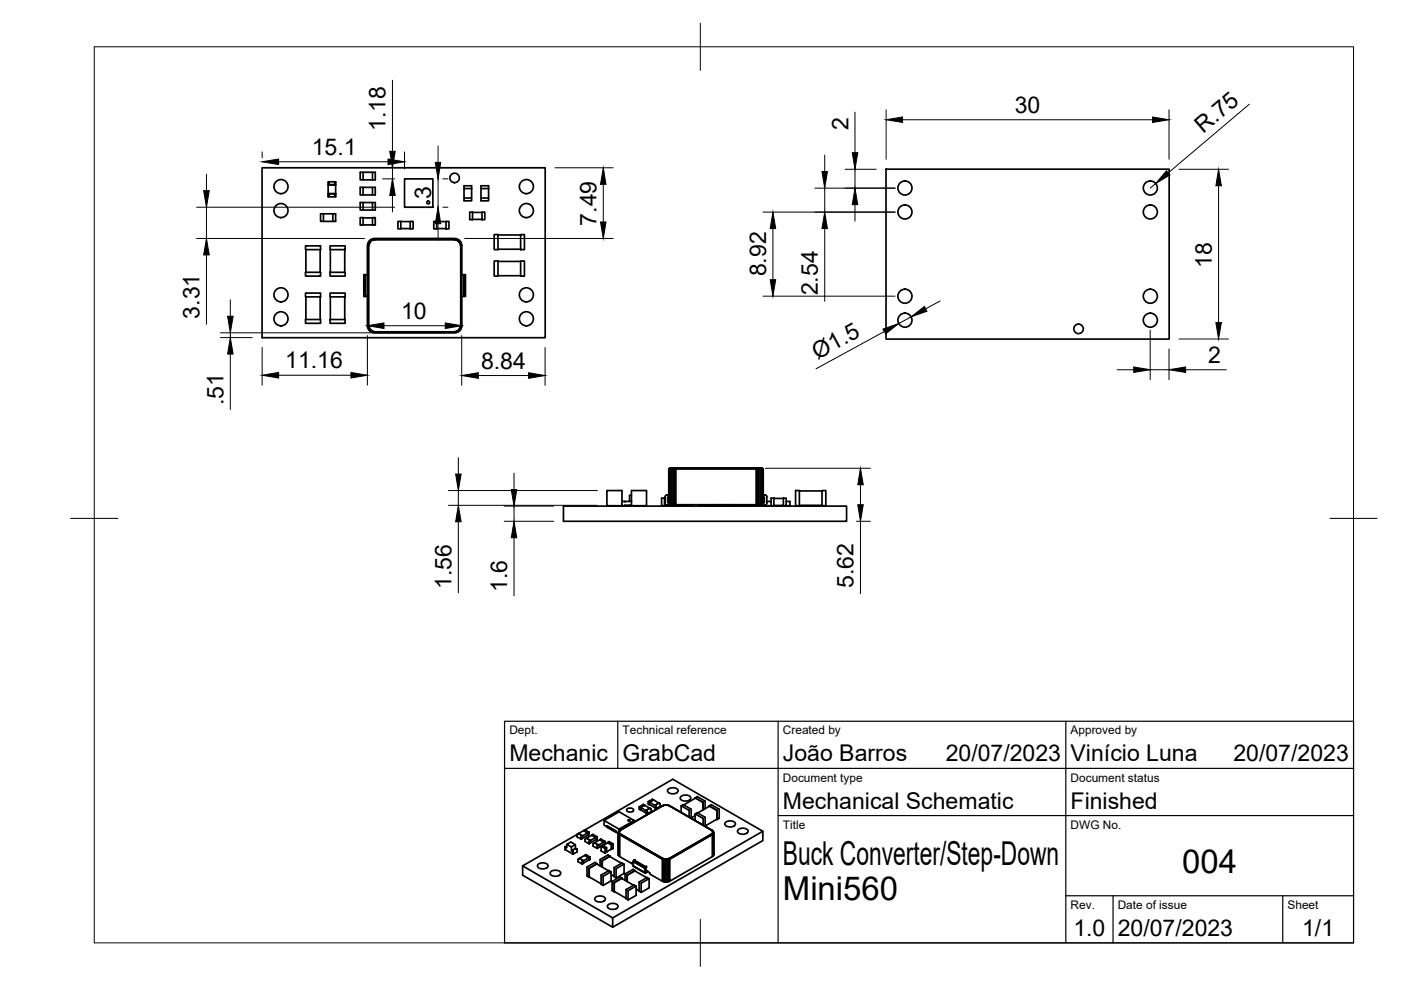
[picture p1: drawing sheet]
<svg xmlns="http://www.w3.org/2000/svg" width="297mm" height="210mm" viewBox="0 0 297 210" stroke-linecap="round" stroke-linejoin="round" font-family="sans-serif">
<!-- layer: Visible -->
<g fill="none" stroke="#000" stroke-width=".36">
<path d="M55.6 35.6h60v36h-60zM69.6 38.7v.4M71.2 39.1v1.9M71.2 39.2h-1.6v1.8M71.2 39.1l-1.6 .1M71.2 38.7v-.2h-1.6v.2h.2v.4M71.2 38.7h-.2v.4M71.2 38.7v.4M76.4 36.5h2.6v1.6h-2.6zM76.4 39.7h2.6v1.6h-2.6zM77 36.5v1.6M77 39.7v1.6"/>
<path d="M79 36.5h.6v1.6h-.6M79 39.7h.6v1.6h-.6M85.8 37.9h6v6h-6zM98.4 40v-.6h1.6v.6M98.4 40h1.6v2.6h-1.6zM102 40v-.6h1.6v.6M102 40h1.6v2.6h-1.6zM187.9 35.9h60v36h-60zM64.8 52.1h3.2v.8h-3.2zM64.9 52.9l-.1 5.6h3.2v-.8h-3.1M67.9 52.9v4.8M68 45.3h2.6v1.6h-2.6z"/>
<path d="M68.6 45.3v1.6M69.6 41.1h1.6M69.6 41.1v.6h1.6v-.1M69.8 41.1v.5h-.2M70 52.1h3.2v.8h-3.2zM70 52.9v5.6h3.2v-.8h-3.2M70.6 45.3h.6v1.6h-.6M71 41.1v.5h.2M71.2 41l-1.6 .1M71.2 41v.6M73.1 52.9v4.8M76.4 42.9h2.6v1.6h-2.6z"/>
<path d="M77 46.2v1.5M77 42.9v1.6M77 47.7h2M77.2 58.2v4.6M77.2 58.2h.2M77.5 58.2v4.6h.4M77.5 58.2h-.1v4.6h.1M77.5 58.2h.4M78.1 52.2h.1M78.1 52.2v16.7M78.1 51.9v.3M78.2 51.6l-.1 .6"/>
<path d="M78.2 51.7v.2M78.3 51.4l-.1 .3M78.3 51l1.1-.4h17a1.52 1.52 0 0 1 1.5 1.5v17a1.52 1.52 0 0 1-1.5 1.5h-17a1.52 1.52 0 0 1-1.5-1.5v-17zM78.5 51.2l-.2 .5M78.5 51.2h.1M78.5 51.2l-.1 .2M78.5 51.2l-.4 1 .1 17M78.7 51h.1M78.7 51l-.2 .2M79 42.9h.6v1.6h-.6M79 46.1h.6v1.6h-.6zM79 46.2l-2.6-.1v1.6h.6"/>
<path d="M79 50.8v.1M79 50.9l-.3 .1M79.2 50.8l-.4 .2M79.5 50.8h-.2M79.5 50.7l-.5 .2M84.4 46.9l.6 .1v1.5h-.6zM85 46.9l2 .1M85 48.5h2M87 46.9h.6v1.6h-.6zM92 46.9l.6 .1v1.5h-.6zM92.6 46.9l2 .1M92.6 48.5h2"/>
<path d="M94.6 46.9h.6v1.6h-.6zM96.3 50.8l.5 .1M96.3 50.8h-16.8M96.3 50.7l-16.8 .1M96.5 50.8l.5 .2 .6 .7M96.5 50.8h-17l-.5 .1-.5 .3M96.5 50.8l.3 .1M96.6 50.8h-.3M96.8 50.9l.5 .3M96.8 50.9l.3 .1M96.8 50.8v.1M97 51l.3 .2"/>
<path d="M97.3 51.2l.3 .4M97.3 51.2l.2 .2M97.3 51.2h.1M97.4 51.4l.2 .3M97.6 51.7l.1 17.2-.3 .8M97.6 51.7l.1 .5M97.6 51.7l.1 .2M97.6 51.6h.1M97.6 51.9l.1 .3M97.7 52.2v16.7M97.7 52.2h.1M97.9 58.2h.4v4.6"/>
<path d="M98.3 58.2h.1v4.6h.2v-4.6h-.2M98.4 42h1.6M98.6 58.2v4.6M100.2 45v1.6h-.6v-1.6h2.6M100.2 46.5h2M102 42h1.6M102.2 45h.6v1.6h-.6zM105.6 55.4v3.1h-.8v-3.2l5.6 .1M105.6 49.8v3.1h-.8v-3.2l5.6 .1M105.6 58.5h4.8M105.6 52.8h4.8M110.4 55.3h.8v3.2h-.8z"/>
<path d="M110.4 49.7h.8v3.2h-.8zM64.8 62.1h3.2v.8h-3.2zM64.9 62.9l-.1 5.7h3.2v-.9h-3.1M67.9 62.9v4.8M70 62.1h3.2v.8h-3.2zM70 62.9v5.7h3.2v-.9h-3.2M73.1 62.9v4.8M77.2 62.8v-4.6v4.6h.2M78.1 68.9h.1M78.1 68.9v.3M78.1 68.9l.1 .3M78.1 69.2l.3 .5"/>
<path d="M78.1 69.2l.2 .3M78.2 69.2l.3 .7 .5 .3M78.2 69.5l.1 .2M78.3 69.8l.5 .3M78.3 69.7l.2 .2M78.5 70l.5 .2M78.7 70.2l.3 .1M79 70.3h.1M79 70.3h.3M79 70.3l.2 .1M79 70.2l.5 .2M79.2 70.4h.3"/>
<path d="M79.5 70.4h.1M79.5 70.4h16.8M96.3 70.4h-16.8M96.3 70.4h.1M96.5 70.3l-.2 .1M96.6 70.4h-.3M96.6 70.4l.5-.2 .4-.4 .2-.9v-16.7a1.48 1.48 0 0 0-1.4-1.5h-16.8a1.48 1.48 0 0 0-1.4 1.5v16.7a1.48 1.48 0 0 0 1.4 1.5h16.8M96.8 70.2l-.5 .2M96.8 70.3l-.2 .1M97 70.1l-.2 .2M97.3 69.9l-.5 .4M97.4 69.7l-.6 .5-.5 .2h-16.8"/>
<path d="M97.4 69.7l-.3 .5M97.5 69.7l-.2 .3M97.6 69.5l-.1 .2M97.6 69.5h.1M97.6 69.2l-.1 .6M97.7 69.2l-.1 .3M97.7 68.9v.3M97.7 68.9h.1M97.9 62.8h.5M142 99.3v.1M142 99.3l-.2 .1M142 99.3l.1 .1"/>
<path d="M142 99.3h.1M142 99.3h.9M142 99.4h-.1v7.6h.1M142.1 99.3h-.1M142.1 99.3l.1 .1M142.1 99.3h.1M142.2 99.3h-.2M142.2 99.3l.2 .1M142.2 99.3h.1M142.2 99.4h.3v7.6h.2M142.2 99.3h-.1M142.3 99.3h-.3"/>
<path d="M142.4 99.3l.2 .1M142.4 99.3h.1M142.5 99.3h-.3M142.5 99.4h.2v7.6h.3M142.6 99.3l.3 .1M142.6 99.3h.1M142.7 99.3h-.5M142.7 99.4h.3M142.9 99.3l.3 .1M142.9 99.3h-.3M142.9 99.3h.1M142.9 99.3h.3"/>
<path d="M142.9 99.3h.5M142.9 99.3h-.5M143.2 99.3h.1M143.3 99.4h-.3v7.6h.3M143.4 99.3h17.9M143.4 99.3l16.8 .1M143.4 99.3h-.2M143.4 99.3v.1M160.2 99.3h-17M160.2 99.3h-16.8M160.2 99.3h.1M160.3 99.4h-17v7.6h17"/>
<path d="M160.4 99.3h-.2M160.5 99.3h-.3M160.5 99.3l.2 .1M160.5 99.3v.1M160.6 99.4h.3v7.6h.2M160.7 99.3h-.3M160.7 99.3h-.2M160.7 99.3l.3 .1M160.7 99.3h.1M160.9 99.4h.2v7.6h.3M161 99.3h-.3M161 99.3l.2 .1"/>
<path d="M161 99.3h.1M161.2 99.3h-.2M161.2 99.3l.2 .1h-.3M161.2 99.3h.1M161.3 99.3h.3M161.3 99.3h-.1M161.4 99.3l.3 .1 .1 7.6M161.4 99.3h.1M161.5 99.3h-.3M161.5 99.3h-.1M161.5 99.3h.1M161.6 99.3v.1"/>
<path d="M161.6 99.3h.1M161.7 99.4h.1M161.8 99.4v7.6zM119.5 107.3h60v3.2h-60zM128.8 107.2h3M131.9 107.1l.1 .1M131.9 107.1l-.1-3.1h-3v3.2M131.9 107.1l-.1 .1M132 107.2h.4M132 106.3h.4M132 106.3l-.1 .1M132.4 106.3h1.5"/>
<path d="M133.5 107.1l3.5 .1M133.5 106.2v.1M133.9 107.1l.1 .1M133.9 107.1l-1.5 .1M133.9 105h-.4v1.2h.4M137 104h-3.1v3.1M137 104v3.2M140.9 105.7v1.5h-.6v-1.6l.7 .1M140.9 107.2h2M141.6 105.7h.2M141.8 104.9l-.5 .1-.3 .3v1.4l.3 .4 5.5-.1M141.8 105.4h-.2v1.2h.2"/>
<path d="M141.8 107v-7.6l.1 7.6M142.2 107h-.2v-7.6h.2v7.6h.3M142.9 107.1v.1h.6v-.1M148.3 107v.2h.6M148.9 107v.2h2M149.7 107.2h.6M150.3 107.2h.2M150.9 107v.2h.6v-.2M151.5 107.1l.2-.1v.2h.4v-.2v.1h.4v-.1v.2h.4v-.2v.1h.4v-.1v.2M151.5 107.2h.2M152.1 107.2h.4M152.9 107.2h.4"/>
<path d="M153.3 107.2h.4v-.2v.1h.4v-.1v.2M154.9 107.1h.2M155.7 107.1l-.6 .1M155.7 107.1h-1.2v-.1v.2h-.8M155.7 107v.1M155.9 107v.2h.6M156.5 107v.2h2M158.5 107.1v.1h.6v-.1M160.6 107h-.3v-7.6h.3v7.6h.3M161.6 107h-.2v-7.6h.2v7.6h.1M161.8 104.9l.5 .1 .3 .3v1.4l-.3 .4-5.5-.1M161.8 105.4h.3v1.2h-.3"/>
<path d="M162.3 107.1v.1h1.2M162.6 106.3h.9M164.1 105.7v1.5h-.6M164.1 107.2h2M165.9 107.2h.2M166.1 105.6h.6v1.6h-.6zM166.1 105.7l-2.6-.1v1.6M166.7 106.3h.8v.9h-.8M169.5 104.1v3.1h-.8v-3.2l5.6 .1M169.5 107.1h4.8M174.3 104h.8v3.2h-.8zM119.9 179.6h.2h-.3l.1 .6"/>
<path d="M119.9 179.6h.1M120 179.5v.1M120.1 179.4l-.3 .1M120.2 179l-.1 .8-.2-.2M121.1 179.6l-.9-.6 .8-.5 1 .6v.8M121.9 179.9l-.6 .4M121.9 179.9h.1M122 179.9l.4 .2M122 179.1l-.9 .5 .1 .8M122 179.9h.1M122 179.9l.2 .1M122.3 177v.4"/>
<path d="M122.4 177.4h.1M122.4 177.4l.9 .5 .2-.2M122.6 176.8l-11.8 6.8v2l19.1 11v-2l-19.1-11M122.7 176.7l.8 .5M122.7 176.7h-.1M123.2 177.5v.4M123.2 177.9h.1M123.3 177.4l-.1 .1M123.5 177.2l-.2 .2M123.5 177.2v.1M123.8 176.1h.1M124 176l-.2 .1"/>
<path d="M124 177.9v.5M124 175.9h.1M124.1 178.4l.8 .5v-.5M124.1 178.4h.1M124.1 177.9h.1M124.3 177.7l-.2 .2M124.4 177.7h-.1M124.5 177.1h.1M124.6 176.6l-.9-.5-1 .6 .8 .5M124.6 176.6l-1.1 .7M124.6 177.1l-1.1 .6M124.6 176.6v.1"/>
<path d="M124.8 176.4l-.2 .2M124.9 176.4v.1M124.9 176.4l-.9-.4 18.6-10.8 19.1 11v2l-31.8 18.4M124.9 176.5v.4M124.9 176.9l-.3 .2M124.9 178.9h.1M125 178.3l-.1 .1M125.2 178.2l-.3 .1M125.7 176.9l-.2 .1M125.7 176.9l.9 .5M125.7 176.9h.1M125.8 179.4l.8 .5"/>
<path d="M125.8 178.9v.5M125.8 179.4h.1M125.8 178.8v.1M126 178.7l-.2 .1M126 178.7l.9 .5M126.1 178.7h-.1M126.3 178.1h.1M126.3 177.6l-.9-.5-1 .6M126.3 178.1l-1.4 .8M126.3 177.6l-1.1 .6-.8-.5M126.3 177.5v.1M126.5 177.4l-.2 .2"/>
<path d="M126.6 177.4h.1M126.6 177.5v.4l-.3 .2M126.6 179.4v.4M126.6 179.8v.1M126.7 179.3l-.1 .1M126.9 179.2l-.3 .1M126.9 179.2h.1M126.9 179.7l-.3 .2M127.4 177.9l-.2 .1M127.4 177.9l.9 .5M127.4 177.9h.1M127.4 179.5v.9"/>
<path d="M128 178.6l-.9-.5-1 .6M128 178.6l-1.1 .6M128 179.1l-1.1 .6M128 179v.1M128 178.5v.1M128.1 174l3.2-1.9 3.2 1.9-3.2 1.8zM128.1 174v1l.6 .3v-.2l.2 .2M128.2 178.4l-.2 .1M128.3 178.4h.1M128.3 178.4v.5M128.3 178.8l-.3 .3M128.8 178.7h.1"/>
<path d="M128.9 175.3l.1 .2M128.9 175.3l-.2-.2v.3l.2 .1M128.9 175.3v.2h.4M129.1 178.4l-.3 .3 .8 .4M129.1 178.4h.1M129.2 178.4l.8 .6M129.3 175.5l.1 .2M129.3 175.5l-.2-.1v.2l.2 .1M129.3 175.5v.2l.3 .1v-.2l.2 .1M129.6 179.1h.1M129.7 179.2l-.8-.5-1.1 .6M129.7 180h-.1"/>
<path d="M129.7 179.1v1M129.8 175.7v.3M129.8 175.7l-.2-.1v.3l.2 .1M129.8 175.7v.3l.2 .1v-.2M130 175.9v.2l.2 .1M130 179v.9M130 179.9l-.3 .2M130 175.9l.2 .1M130 179.9h.1M130.2 176v.2M130.2 176l.2 .3v-.2M130.4 176.1v.3l.2 .1"/>
<path d="M130.4 176.1l.2 .1M130.6 176.2l.1 .3M130.6 176.2v.2l.5 .3M131.1 176.5v4.9M131.1 176.6l.2 4.9-.2-4.7M131.2 176.5l.1 .1M131.2 176.4l.1 .2M131.2 176.4v.1M131.3 176.9l.1 .1v4.6l-.1-.1M131.3 176.4v.2l.3 .4 8.8 5.1a1.71 1.71 0 0 0 1.6-.1M131.3 176.6v.2M131.3 176.3v.1"/>
<path d="M131.3 176.4v.1M131.3 176.6v.1M131.3 175.8v.3M131.3 176.4l.3 .5 9 5.1M131.3 176.6l.1 .1M131.3 176.7l.1 .2M131.3 176.2v.1M131.3 176.7l.1 .1M131.3 176.7h.1M131.3 176.7l.2 .1M131.4 177l9 5.2v4.6l-2.6-1.5v-.3l-.7-.3h-.1v-.7h.1M131.4 176.8l.2 .2"/>
<path d="M131.4 176.1l-.1 .1M131.4 176.8l9.1 5.2M131.4 176.8h.1M131.4 176.8l.2 .1M131.5 176.1l.1-.1-.2 .2M131.6 176.9l8.8 5.2M131.6 176.9l8.8 5.1M131.6 176.9h.1M133.1 171.4l.5-.1a.58 .58 0 0 1 .7 .6l-.7 .3a.58 .58 0 0 1-.7-.6zM133.2 174h.4M133.2 173.9l.4 .1-.2 .1-.2-.1zM134.5 174v.3"/>
<path d="M135.8 171.7l1.4 .8M135.9 171.7l-.3-.1-.1-.5 1.7 1M135.9 171.7l-.1 .1M136.7 170.7l-.3-.1-.8 .5M136.7 170.7h.1M136.7 170.7l1.1 .7M136.7 170.7l-.9 .5M137.2 172.1v.4M137.2 172.5h.1M137.4 170l.1 .5 .3 .1M137.5 170l1.3 .8M137.5 170h-.1"/>
<path d="M137.8 170.6l1.3 .8M137.8 171.3l.2 .2M137.8 171.4l-.9 .4M137.8 170.6v.1M138 171.5l.1 .5M138.1 172.1l-.9 .4M138.1 172h.1M138.6 169.6l-.3-.1-.8 .5M138.6 169.6l1.1 .6-.9 .6M138.6 169.6l-.8 .5M138.9 170.8l.2 .1v.5M138.9 170.7l-.1 .1"/>
<path d="M139.7 170.2l-.9 .5M139.7 170.2v.1M139.7 170.3l.2 .1M139.9 170.4l.1 .1M140 170.5v.4M140 171l-.9 .4M140 170.9h.1M140.6 170.8l-9 5.2M140.6 170.8l-9 5.2-.3 .4M141.2 170.7h.4M141.2 170.7l-.6 .1M141.6 167.4a1.42 1.42 0 0 1 2.2 .3 1.32 1.32 0 0 1-2.3 0z"/>
<path d="M141.6 170.7l-1 .1M141.6 170.7l9.2 5.3 .3 .3M141.6 170.7l.2 .1M141.8 170.8l.2 .1M142 170.9l8.9 5.1 .3 .3M144.3 169a1.42 1.42 0 0 1 2.2 .2 1.32 1.32 0 0 1-2.3 0zM144.4 170.9v1.3M144.5 170.9l1.6 .9v1.4M144.5 170.9h-.1M144.8 170.6l-.4 .3M144.9 170.6h.1M144.9 170.6l1.6 .9"/>
<path d="M146.5 171.6v1.9l.9-.6M147.4 172.6v1.3M147.4 172.6l1.6 .9M147.4 172.6h.1M147.4 169.1v.2M147.4 169.2l-2.5 1.5M147.5 169.2h.1M147.5 169.2l1.5 1M147.8 172.3l-.4 .3M147.8 172.3h.1M147.8 168.9h.1M147.8 172.3l1.7 1v1.9"/>
<path d="M149 170.2v1.5M149 173.5l.1 1.4M149.5 169.9v1.6M149.5 169.9l-1.7-1-.4 .3 1.7 .9v1.6M150.3 170.9v.1M150.4 170.9l1.7 .9v1.9M150.4 170.9h.1M150.4 170.9l-2.5 1.5M150.4 170.9l1.6 .9M150.8 170.6l-.4 .3M150.8 170.6h.1M150.8 176.9l-9 5.2 9.1-5.2"/>
<path d="M150.8 176l.3 .3M150.8 170.6l1.6 .9M150.9 177l-8.9 5M151 176.8l-.1 .1M151 177l-9 5.2v4.6l9-5.2M151 176.7v.1M151.1 176.7l-.2 .2M151.1 176.8l-.1 .1M151.1 176.7h.1M151.1 176.3l-.1 .5-9 5.2M151.1 176.5v.2M151.1 176.3l.1 .1"/>
<path d="M151.1 176.6v.1M151.1 176.4v.2M151.2 176.6v-.1l-.3 .5-8.9 5.1M151.2 176.6l-.1 .1M151.2 176.4v.2M151.2 176.4v.1M151.2 176.3v.1M151.2 176.9l.1-.1v4.6v-.1M151.3 176.8v-.2v4.7v-4.8l-.1-.4-9.2-5.2a1.75 1.75 0 0 0-1.6 0l-9.1 5.2-.2 .4v4.8M151.3 176.5v.1M151.9 173.7l.1 .1M152 171.8v1.9l-2.5 1.4"/>
<path d="M152.1 173.7h-.1M152.5 171.6v1.9M152.5 173.5l-.5 .3M152.5 173.5h.1M153.8 174.4a1.42 1.42 0 0 1 2.1 .3 1.32 1.32 0 0 1-2.2 0zM156.4 176a1.42 1.42 0 0 1 2.2 .2 1.32 1.32 0 0 1-2.2 0zM161.7 176.2l-31.8 18.4M114 183.3a1.42 1.42 0 0 1 2.2 .3 1.32 1.32 0 0 1-2.3 0zM116.7 184.9a1.42 1.42 0 0 1 2.2 .2 1.32 1.32 0 0 1-2.3 0zM119.9 180.2h.1M119.9 180.2l1.6 .9M121.2 180.4l.2 .1"/>
<path d="M121.3 180.3l-.1 .1M121.3 180.3l.2 .1M121.3 180.3l.2 .1-.1 .1M121.4 180.5l.1 .1M121.5 180.6v.5M121.5 181.1h.1M122.3 180.1v.5M122.4 180.6l-.9 .5M122.6 182.7l.8 .5M122.6 182.1v.6M122.8 182l-.2 .2M122.9 182l.8 .5"/>
<path d="M122.9 182h-.1M123.4 182.7v.5M123.4 183.2h.1M123.5 182.6l-.1 .1M123.7 183.1l-.2 .1M123.7 182.5l-.2 .1M123.7 182.5h.1M124 181.3v.1M124.2 181.2l-.2 .1M124.2 181.2l.9 .5v.5l-.3 .2M124.3 181.2h-.1M124.5 185.8l.4 .2"/>
<path d="M124.5 183.8v1.9M124.8 182.4h.1M124.8 181.9l-.9-.5-1 .6M124.8 182.4l-1.1 .6M124.8 181.9l-1.1 .6M124.9 181.8l-.1 .1M124.9 184.1v1.9M124.9 185.9h.1M125 186h-.1M125.1 181.7l-.3 .1M126.1 182.9l-1.6 .9M126.2 182.9l.4 .2"/>
<path d="M126.2 182.9h-.1M126.2 190.4a1.42 1.42 0 0 1 2.2 .2 1.32 1.32 0 0 1-2.3 0zM126.5 183.2l-1.5 .9-.1 1.8 2.5 1.5M126.5 183.2l2.5 1.4M126.6 183.2h-.1M126.6 183.1l-1.7 1M126.6 183.1h.1M126.6 183.1v.1M127.2 182.3v1.3M127.4 180.3l.8 .6M127.4 185.6v1.9l.5 .2M127.5 187.4v.1"/>
<path d="M127.7 182.5v1.3M127.7 182.6v1.3M127.9 185.8v1.9M127.9 187.7h.1M128.3 180.9h.1M128.6 180.7l-.3 .2M128.6 180.7v-1l-.8-.5-.4 .2 .9 .5v1M128.6 180.7h.1M128.9 191.9a1.42 1.42 0 0 1 2.1 .3 1.32 1.32 0 0 1-2.2 0zM128.9 181.3l-1.7 1M128.9 181.3l.4 .2M128.9 181.3h.1"/>
<path d="M129.1 184.6l-1.6 1M129.1 184.6l.4 .2M129.1 184.6h.1M129.3 181.6l-1.6 .9M129.3 181.6l2.5 1.4M129.3 181.6h.1M129.3 181.5l-1.6 1M129.3 181.5l.1 .1M129.5 184.8l-1.6 1M129.5 184.8l.1 .1M129.6 184.9v1.9l-1.7 .9M129.6 185.4l.6 .4"/>
<path d="M129.6 180v.1M129.6 180l-1 .6M129.7 180l-.1 .1M129.8 186.9v1.9M129.8 188.8h.1M129.8 188.8l.4 .3M129.8 186.9h.1M130.2 184v1.9M130.2 187.2v1.9M130.2 189v.1M130.2 189.1l2.5 1.4M130.3 187.1v1.9"/>
<path d="M130.6 184.2v1.9M130.6 186.1h.1M130.7 184.2h-.1M131.4 181.6l2.6 1.5v-.2l.3 .1-.3 .1M131.4 185.9l-1.6 1M131.5 185.9h-.1M131.5 185.9l.4 .3M131.8 186.3l-1.5 .8M131.8 186.2h.1M131.8 183l-1.6 1M131.8 186.2l-1.6 1M131.8 186.3l2.5 1.4"/>
<path d="M131.9 186.2h.1M131.9 183h.1M131.9 183l.4 .2v2M131.9 186.2v.1M132.3 185.2l-1.7 .9-.4-.3M132.3 183.2l-1.6 1M132.5 185.3v1.4M132.7 188.7v1.8M132.8 190.5l.4 .3M132.9 185.6v1.3M133 185.5v1.4M133.2 188.8v2"/>
<path d="M134.2 184.4l-1.7 .9M134.2 184.3l.4 .3M134.2 184.3h.1M134.3 182.7l2.4 1.4v.9l-2.4-1.4zM134.3 183.6v.1M134.3 182.6v.1M134.4 182.4l-.1 .1M134.4 187.7l-1.6 .9M134.4 187.7l.5 .2M134.4 187.6h.1M134.5 182.4l2.4 1.4 .2-.1M134.5 182.4l2.4 1.4"/>
<path d="M134.6 184.7l-1.6 .8M134.6 184.7l2.5 1.4M134.6 184.7h.1M134.6 184.6l-1.6 1M134.6 184.6l.1 .1M134.7 182.2l-.2 .2M134.8 187.9l-1.6 .9M134.8 187.9h.1M134.9 187.9v1.9l-1.7 1M134.9 188.5l.6 .3M135.6 187l-.1 1.9 .4 .3 1.7-.9M135.9 187.3l.1 1.9"/>
<path d="M136 187.2l-.1 .1M136.7 185l-2.4-1.3 2.4 1.4M136.7 184v.1M136.8 183.8l-2.5-1.3v.1l2.5 1.3M137.2 186.1l-1.6 .9M137.2 186l.4 .3M137.2 186.1h.1M137.4 184.8l-.6 .3M137.6 186.3l-1.6 .9M137.6 186.3h.1M137.6 186.3v1.9M137.6 188.2h.1"/>
<path d="M140.4 182.2l.2 .1v4.6l.2 .1M140.4 182l.2 .2M140.4 186.8l.2 .1M140.4 182h.2M140.4 182l.2 .1M140.4 182h.1M140.6 182.3h.2M140.6 182.1h.2M140.6 182l1 .1M140.8 182.2l.2 .1M140.8 182.2h.2M140.8 182.2h.1"/>
<path d="M140.8 182.1h-.2l.2 .1M140.8 182.1l.2 .1M141 182.3h-.2v4.7h.2M141 182.2l.2 .1M141.2 182.4l.2-.1v4.7h.2M141.2 182.2l.2 .1M141.2 182.2h-.2M141.4 182.2h.2M141.4 182.2h-.2M141.4 182.3h.2v4.7l.2-.1M141.4 187h-.2v-4.6l-.2-.1v4.7h.2M141.6 182.1l-.2 .1"/>
<path d="M141.6 182.2h.1M141.8 182v.1M141.8 182.2h-.2M141.8 182.1l-.2 .1M141.8 182.3h-.2M142 182l-.4 .1M142 182l-.2 .1M142 182.2l-.2 .1v4.6l.2-.1M151.3 181.4l-.1 .1v-4.6l-.2 .1v4.6l.2-.1"/>
<circle cx="59.6" cy="39.6" r="1.49"/>
<circle cx="96.4" cy="37.7" r="1.01"/>
<circle cx="111.6" cy="39.6" r="1.49"/>
<circle cx="191.9" cy="39.9" r="1.49"/>
<circle cx="243.9" cy="39.9" r="1.49"/>
<circle cx="59.6" cy="44.6" r="1.49"/>
<circle cx="90.8" cy="42.9" r=".31"/>
<circle cx="111.6" cy="44.6" r="1.49"/>
<circle cx="191.9" cy="44.9" r="1.49"/>
<circle cx="243.9" cy="44.9" r="1.49"/>
<circle cx="59.6" cy="67.6" r="1.49"/>
<circle cx="59.6" cy="62.5" r="1.49"/>
<circle cx="111.6" cy="62.5" r="1.49"/>
<circle cx="111.6" cy="67.6" r="1.49"/>
<circle cx="191.9" cy="62.8" r="1.49"/>
<circle cx="191.9" cy="67.9" r="1.49"/>
<circle cx="228.7" cy="69.7" r="1.01"/>
<circle cx="243.9" cy="62.8" r="1.49"/>
<circle cx="243.9" cy="67.9" r="1.49"/>
</g>
<g fill="#000">
<circle cx="78.1" cy="51.9" r=".18"/>
<circle cx="78.2" cy="51.6" r=".18"/>
<circle cx="78.3" cy="51.4" r=".18"/>
<circle cx="79.5" cy="50.7" r=".18"/>
<circle cx="96.3" cy="50.7" r=".18"/>
<circle cx="97.1" cy="51" r=".18"/>
<circle cx="97.5" cy="51.4" r=".18"/>
<circle cx="97.7" cy="51.9" r=".18"/>
<circle cx="78.1" cy="69.2" r=".18"/>
<circle cx="78.2" cy="69.5" r=".18"/>
<circle cx="78.3" cy="69.8" r=".18"/>
<circle cx="78.5" cy="70" r=".18"/>
<circle cx="96.8" cy="70.3" r=".18"/>
<circle cx="97.1" cy="70.2" r=".18"/>
<circle cx="97.3" cy="70" r=".18"/>
<circle cx="97.5" cy="69.8" r=".18"/>
<circle cx="97.7" cy="69.2" r=".18"/>
<circle cx="141.8" cy="106.6" r=".18"/>
<circle cx="122.7" cy="176.8" r=".18"/>
<circle cx="140.4" cy="170.9" r=".18"/>
<circle cx="137.1" cy="184.7" r=".18"/>
</g>
<!-- layer: BORDER -->
<path d="M20 9.9h267v190h-267zM148.5 4.9v10M15 109.9h10M282 109.9h10M148.5 194.9v10" fill="none" stroke="#000" stroke-width=".21"/>
<!-- layer: TITLEBLOCK -->
<path d="M107 152.9h180v47h-180zM131 152.9v10M165 152.9v47M226 152.9v47M107 162.9h180M165 172.9h122M226 189.9h61M236 189.9v10M272 189.9v10" fill="none" stroke="#000" stroke-width=".25"/>
<!-- layer: FD_Dimensions -->
<g fill="none" stroke="#000" stroke-width=".21">
<path d="M83.2 17v15.1M43.8 36.9v3.5M55.6 32.2v1.3M59.1 34.3h23.2M81.1 37.9h2.6M83.2 35.6v2.3M85.8 32.2v3.6M92.9 30.9v3.5M92.9 37.9v6M93.9 37.9h1.1M117.7 35.6h12.3M127.9 39.1v8"/>
<path d="M172.7 39.9h17.1M174.9 32.9v3.5M174.9 39.9v5.1M179.2 35.9h6.6M181.3 23.8v8.6M181.3 35.9v4M187.9 23.3v10.5M191.4 25.4h53M245 38.9l-1.1 1M247.9 23.3v10.5M250 35.9h10.5M258.4 39.4v29"/>
<path d="M264.9 22.1l-17.2 14.6M41.7 50.6h35.6M41.7 43.9h42M43.8 43.9v6.7M43.8 54.1v14.7M83.2 41.4v3.5M92.9 47.4v3.5M93.9 43.9h1.1M98.5 50.6h31.5M161.8 45h28M163.9 48.5v10.8M174.9 48.5v15.4"/>
<path d="M181.3 43.4v3.5M46.7 70.6h47.6M46.7 71.6h6.8M48.8 63.6v3.4M48.8 70.6v1M48.8 75.1v11.7M55.6 73.7v8M59.1 79.6h15.3M77.9 71.2v10.5M81.4 69.1h13M97.9 71.2v10.5M101.4 79.6h10.7"/>
<path d="M115.6 73.7v8M161.8 62.8h28M187.5 70.3l-14.5 7.9M193.2 67.2l-2.6 1.4M199.3 63.8l-3 1.7M236.9 78.4h3.5M243.9 70v10.5M243.9 78.4h4M247.9 74v6.5M250 71.9h10.5M251.4 78.4h8.6M97.2 97v3.5"/>
<path d="M162.3 99.3h22.2M95.1 104h31.6M95.1 107.1h31.5M97.2 104v3.1M97.2 110.6v15.1M106.9 110.5h10.5M106.9 107.3h10.5M109 100.3v3.5M109 107.3v3.2M109 114v12.4M181.6 110.5h2.9M182.4 102.8v4.2"/>
<path d="M182.4 110.5v15.4"/>
</g>
<g fill="#000" stroke="#000" stroke-width=".21">
<path d="M55.6 34.3l3.5-.6v1.2zM82.3 33.7l3.5 .6-3.5 .6zM82.6 32.1h1.2l-.6 3.5zM92.3 34.4h1.2l-.6 3.5zM127.9 35.6l.6 3.5h-1.2zM174.3 36.4h1.1l-.5 3.5zM180.7 32.4h1.2l-.6 3.5zM187.9 25.4l3.5-.6v1.2zM244.4 24.8l3.5 .6-3.5 .6zM247.3 36.2l.8 .9-3.1 1.8zM258.4 35.9l.6 3.5h-1.2zM43.2 40.4h1.2l-.6 3.5z"/>
<path d="M43.8 50.6l.6 3.5h-1.2zM83.2 37.9l.6 3.5h-1.2zM92.9 43.9l.6 3.5h-1.2zM127.3 47.1h1.2l-.6 3.5zM163.9 45l.6 3.5h-1.2zM163.3 59.3h1.2l-.6 3.5zM174.9 45l.5 3.5h-1.1zM181.3 39.9l.6 3.5h-1.2zM48.3 67h1.1l-.6 3.6zM48.8 71.6l.6 3.5h-1.1zM55.6 79.6l3.5-.6v1.2zM74.4 79l3.5 .6-3.5 .6z"/>
<path d="M77.9 69.1l3.5-.6v1.2zM94.4 68.5l3.5 .6-3.5 .6zM97.9 79.6l3.5-.6v1.2zM112.1 79l3.5 .6-3.5 .6zM187.2 69.8l3.4-1.2-2.8 2.2zM193.2 67.2l2.8-2.2 .5 1zM240.4 77.8l3.5 .6-3.5 .6zM247.9 78.4l3.5-.6v1.2zM257.8 68.4h1.2l-.6 3.5zM96.6 100.5h1.2l-.6 3.5zM97.2 107.1l.6 3.5h-1.2zM108.4 103.8h1.2l-.6 3.5z"/>
<path d="M109 110.5l.6 3.5h-1.2zM182.4 99.3l.6 3.5h-1.1zM181.9 107h1.1l-.6 3.5z"/>
</g>
<g font-size="7">
<text x="166" y="183.4">Buck Converter/Step-Down</text>
<text x="250.7" y="185.2">004</text>
<text x="166" y="190.9">Mini560</text>
</g>
<g font-size="4.9">
<text x="215.2" y="23.9">30</text>
<text x="81.7" y="27.7" transform="rotate(-90 81.7 27.7)">1.18</text>
<text x="179.9" y="27.6" transform="rotate(-90 179.9 27.6)">2</text>
<text x="255.1" y="28.4" transform="rotate(-40 255.1 28.4)">R.75</text>
<text x="66.1" y="32.8">15.1</text>
<text x="91.4" y="42.3" transform="rotate(-90 91.4 42.3)">3</text>
<text x="126.4" y="47.8" transform="rotate(-90 126.4 47.8)">7.49</text>
<text x="162.4" y="58.6" transform="rotate(-90 162.4 58.6)">8.92</text>
<text x="256.9" y="56.8" transform="rotate(-90 256.9 56.8)">18</text>
<text x="173.4" y="62.6" transform="rotate(-90 173.4 62.6)">2.54</text>
<text x="42.3" y="67.6" transform="rotate(-90 42.3 67.6)">3.31</text>
<text x="85" y="67.6">10</text>
<text x="173.3" y="76.3" transform="rotate(-29 173.3 76.3)">Ø1.5</text>
<text x="256.1" y="77">2</text>
<text x="60.5" y="78.1">11.16</text>
<text x="102" y="78.2">8.84</text>
<text x="47.4" y="85.9" transform="rotate(-90 47.4 85.9)">.51</text>
<text x="95.7" y="124.8" transform="rotate(-90 95.7 124.8)">1.56</text>
<text x="107.5" y="125.5" transform="rotate(-90 107.5 125.5)">1.6</text>
<text x="181" y="124.7" transform="rotate(-90 181 124.7)">5.62</text>
<text x="108" y="161.4">Mechanic</text>
<text x="132" y="161.4">GrabCad</text>
<text x="166" y="161.4">João Barros</text>
<text x="200.5" y="161.4">20/07/2023</text>
<text x="227" y="161.4">Vinício Luna</text>
<text x="261.5" y="161.4">20/07/2023</text>
<text x="166" y="171.4">Mechanical Schematic</text>
<text x="227" y="171.4">Finished</text>
<text x="227.6" y="198.6">1.0</text>
<text x="237" y="198.4">20/07/2023</text>
<text x="276.1" y="198.6">1/1</text>
</g>
<g font-size="2.5">
<text x="108" y="155.7">Dept.</text>
<text x="132" y="155.7">Technical reference</text>
<text x="166" y="155.7">Created by</text>
<text x="227" y="155.7">Approved by</text>
<text x="166" y="165.7">Document type</text>
<text x="227" y="165.7">Document status</text>
<text x="166" y="175.7">Title</text>
<text x="227" y="175.7">DWG No.</text>
<text x="227" y="192.7">Rev.</text>
<text x="237" y="192.7">Date of issue</text>
<text x="273" y="192.7">Sheet</text>
</g>
</svg>
